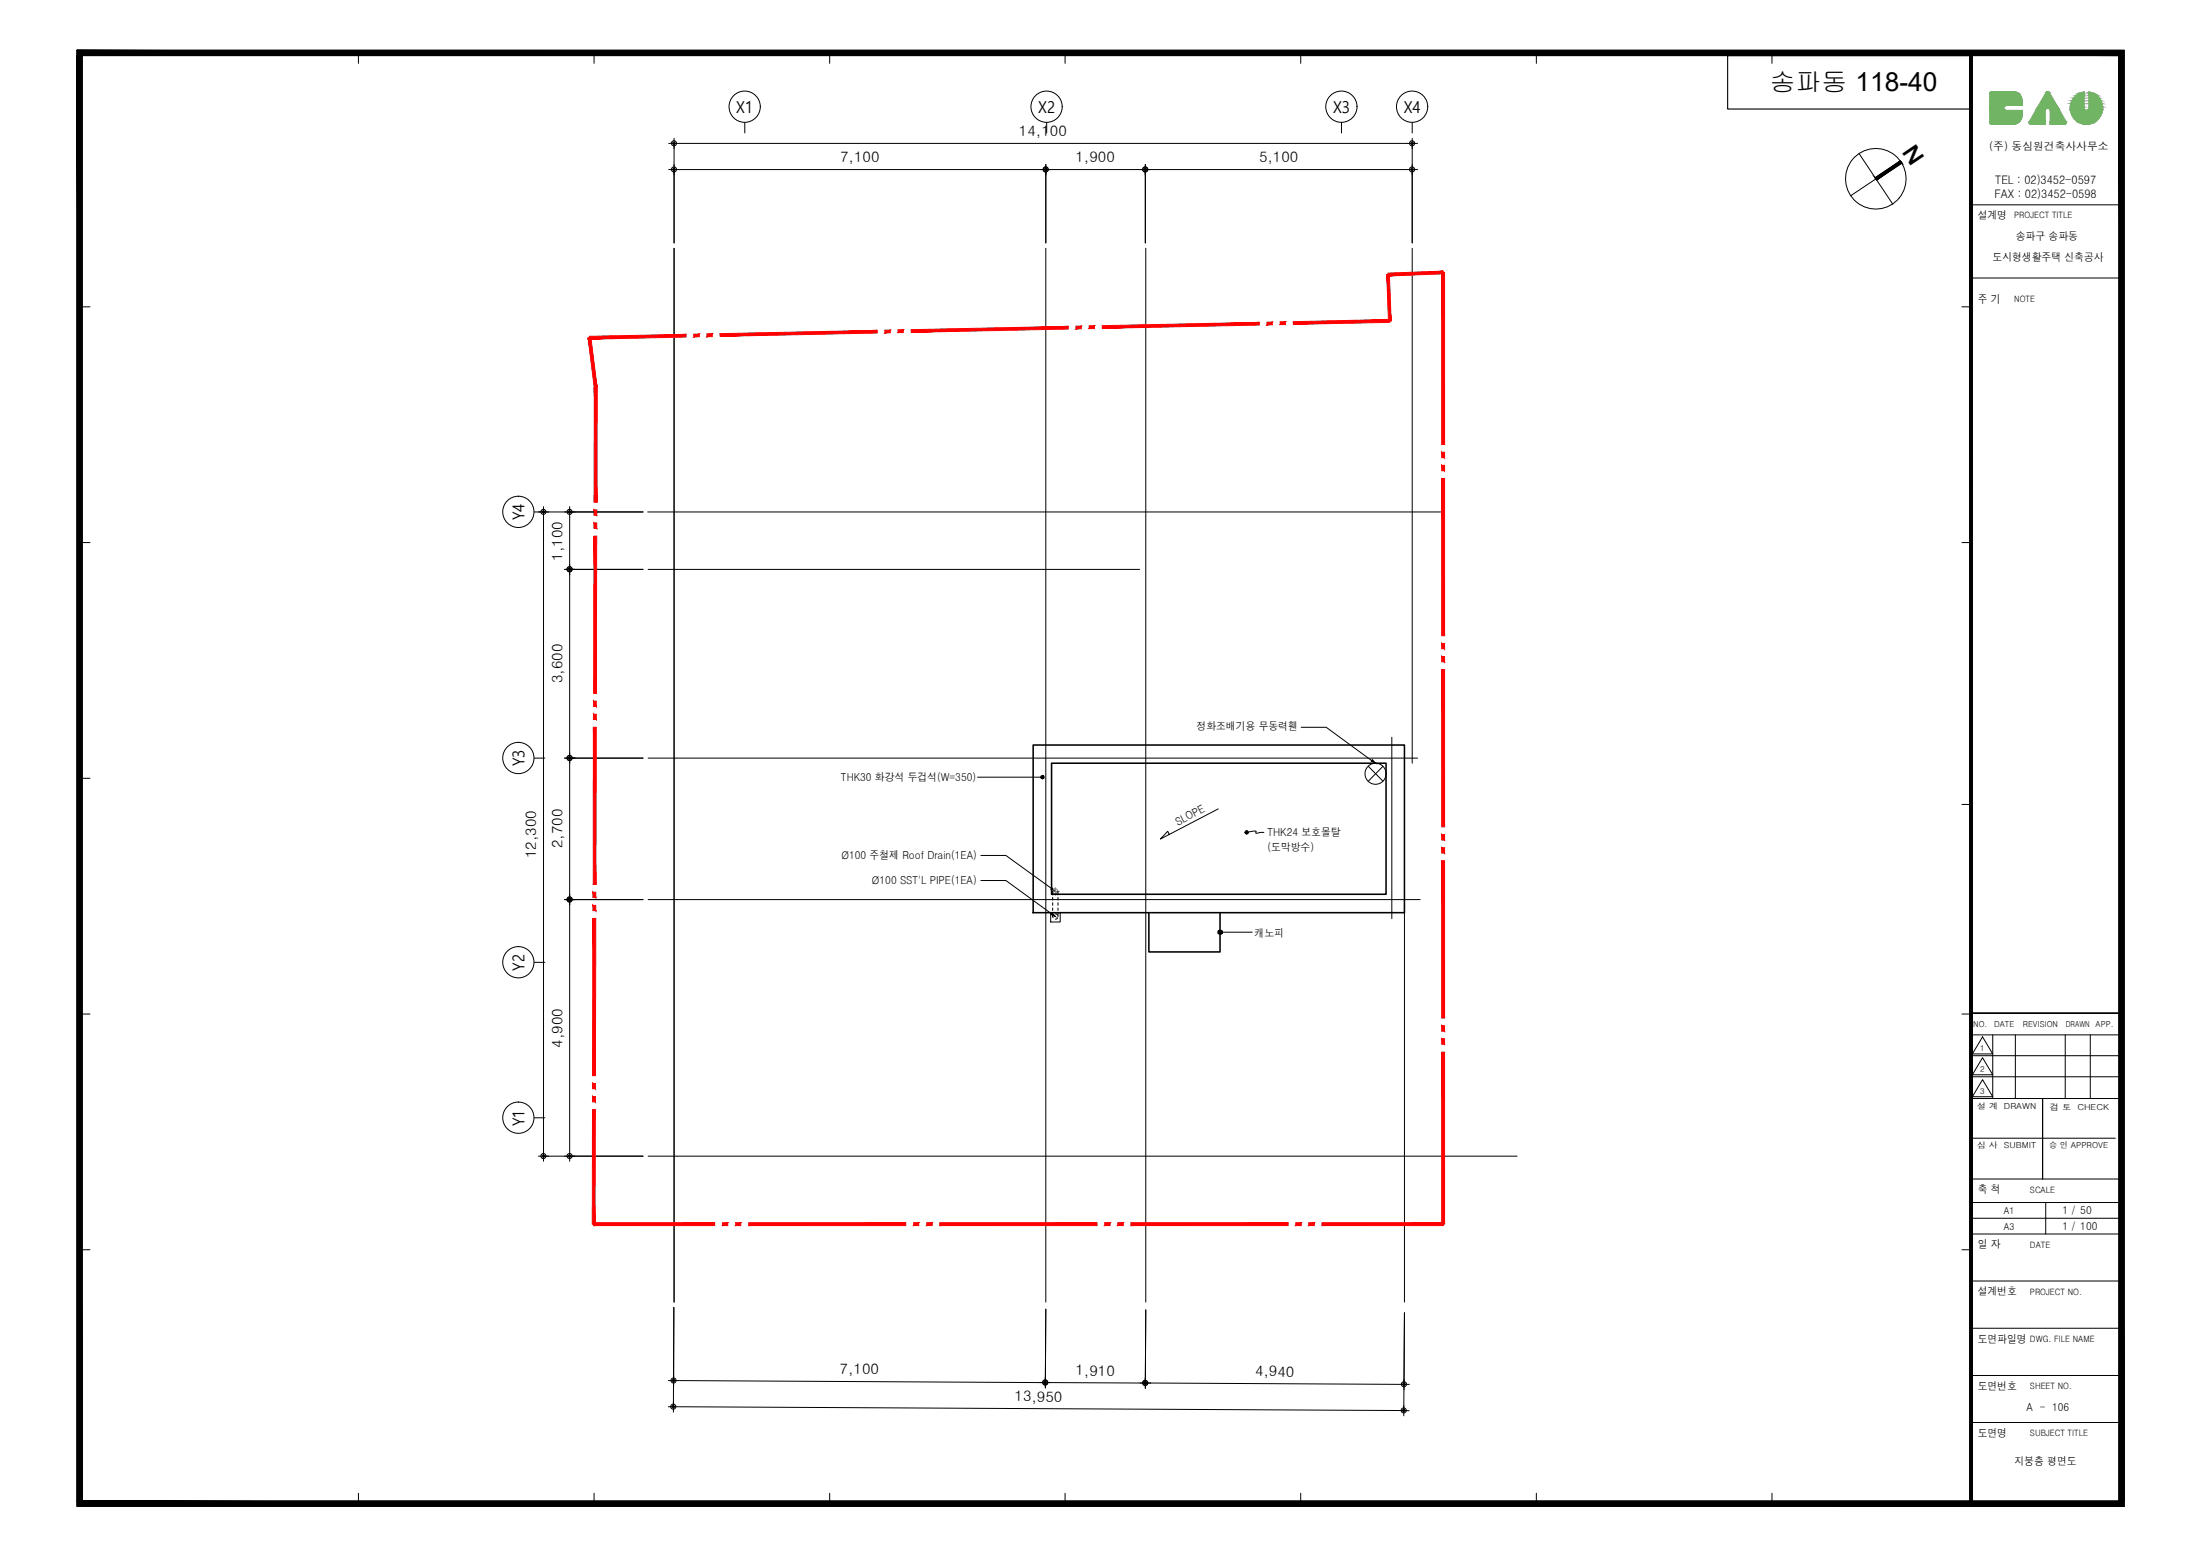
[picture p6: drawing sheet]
<svg xmlns="http://www.w3.org/2000/svg" width="420mm" height="297mm" viewBox="0 0 420 297" stroke-linecap="round" stroke-linejoin="round" font-family="sans-serif">
<!-- layer: 0 -->
<g fill="#000" stroke="#000" stroke-width=".19">
<path d="M358.3 34.1l4.6-3.3 .2 .1zM362.9 30.7l.2 .2zM358.5 34.3l4.5-3.3 .2 .1zM363 31l.2 .1z"/>
<path d="M358.1 33.9l.2 .2 4.6-3.3zM358.1 33.9l.2 .2z"/>
<path d="M358.3 34.1l.2 .2 4.5-3.3zM358.3 34.1l.2 .2z"/>
</g>
<g fill="none" stroke="#000" stroke-width=".19">
<path d="M355 29.3l6.5 9.7M362.9 30.7l-4.8 3.2M363.1 30.9l-9.7 6.5M363.2 31.1l-4.8 3.3M232.7 154.4l-11.1 5.8 1.4-1.5 .3 .6M233 178h6.1"/>
<circle cx="358.2" cy="34.1" r="5.8"/>
</g>
<!-- layer: -00 NOTE -->
<path d="M329.9 10.6h46.3v10.2h-46.3z" fill="none" stroke="#000" stroke-width=".21"/>
<g fill="none" stroke="#000" stroke-width=".19">
<path d="M14.7 9.6h391v278h-391zM15.2 10.1h390v276.9h-390zM15.7 10.6h360.5v275.9h-360.5zM68.5 10.6v1.5M113.5 10.6v1.5M158.5 10.6v1.5M203.4 10.6v1.5M248.4 10.6v1.5M293.4 10.6v1.5M338.4 10.6v1.5M376.7 10.6h28v275.9h-28zM376.7 39.1h28"/>
<path d="M15.7 58.6h1.5M374.7 58.6h1.5M376.7 53.1h28M15.7 103.6h1.5M374.7 103.6h1.5M15.7 148.6h1.5M374.7 153.6h1.5M15.7 193.6h1.5M374.7 193.6h1.5M15.7 238.6h1.5M374.7 238.6h1.5M376.7 235.6h28"/>
<path d="M376.7 232.6h28M376.7 229.6h28M376.7 225.1h28M390.7 229.6v6M376.7 253.6h28M376.7 244.5h28M376.7 271.6h28M376.7 262.6h28M68.5 285.1v1.4M113.5 285.1v1.4M158.5 285.1v1.4M203.4 285.1v1.4"/>
<path d="M248.4 285.1v1.4M293.4 285.1v1.4M338.4 285.1v1.4"/>
</g>
<g fill="#000" stroke="#000" stroke-width=".19">
<path d="M14.7 10.6l1 275.9v-275.9zM14.7 10.6l1 275.9h-1z"/>
<path d="M376.2 10.6l.5 275.9v-275.9zM376.2 10.6l.5 275.9h-.5z"/>
<path d="M14.7 9.6l391 1v-1zM14.7 9.6l391 1h-391z"/>
<path d="M404.7 10.6l1 275.9v-275.9zM404.7 10.6l1 275.9h-1z"/>
<path d="M14.7 286.5l391 1.1v-1.1zM14.7 286.5l391 1.1h-391z"/>
</g>
<g fill="none" stroke="#000" stroke-width=".19">
<path d="M376.3 193.4h28.4h-28.4M376.3 197.6h28.4M378.6 197.9l2 3.3h-3.9zM380.6 197.6v12.1M384.9 197.6v12.1M394.4 197.6v12.1M399.2 197.6v12.1M376.3 209.7h28.4M376.3 217.3h27.7M376.3 201.5h28.4M376.3 205.6h28.4M378.6 201.9l2 3.3h-3.9z"/>
<path d="M378.6 206.1l2 3.3h-3.9zM390.1 209.7v15.4v-15.4"/>
</g>
<!-- layer: 0 -->
<g fill="#71b464" stroke="#71b464" stroke-width=".19">
<path d="M380.5 17.5h4zM380.4 17.5h4.1z"/>
<path d="M391 17.5h.2zM390.9 17.5h.3z"/>
<path d="M380.4 17.5h4.3zM380.4 17.5h4.3zM380.4 17.5h4.3zM380.4 17.5h4.3z"/>
<path d="M390.9 17.5l.3 .1zM390.9 17.5l.3 .1z"/>
<path d="M380.4 17.5l4.5 .1zM380.3 17.6h4.6z"/>
<path d="M390.9 17.6h.4zM390.8 17.6h.5z"/>
<path d="M380.3 17.6h4.7zM380.2 17.6h4.8zM380.2 17.6h4.8zM380.2 17.6h4.8z"/>
<path d="M390.8 17.6h.6zM390.8 17.6h.6z"/>
<path d="M380.2 17.6l4.9 .1zM380.2 17.6l4.9 .1z"/>
<path d="M398.9 17.6l.6 .1zM398.9 17.6l.6 .1h-.6z"/>
<path d="M398 17.6v.1zM397.4 17.7l.6-.1v.1z"/>
<path d="M390.8 17.6l.6 .1zM390.7 17.7h.7z"/>
<path d="M380.2 17.7l5.1 .1zM380.2 17.7l5.1 .1h-5.2zM380.1 17.8h5.2zM380.1 17.8h5.2z"/>
<path d="M380.1 17.8h5.3zM380.1 17.8h5.3z"/>
<path d="M380 17.8l5.6 .1zM380 17.8l5.6 .1z"/>
<path d="M398.9 17.7l1.2 .2-.6-.2zM398.9 17.7l1.2 .2h-1.2z"/>
<path d="M397.4 17.7l.6 .2v-.2zM396.9 17.9l.5-.2 .6 .2z"/>
<path d="M380 17.9h5.6zM380 17.9h5.6z"/>
<path d="M380 17.9l5.7 .1zM380 17.9l5.7 .1z"/>
<path d="M380 18l5.8 .1-.1-.1zM380 18l5.8 .1h-5.8z"/>
<path d="M398.9 17.9l1.7 .4-.5-.4zM398.9 17.9l1.7 .4h-1.7z"/>
<path d="M396.9 17.9l1.1 .4v-.4zM396.4 18.3l.5-.4 1.1 .4z"/>
<path d="M380 18.1l6 .3-.2-.3zM380 18.1l6 .3h-6z"/>
<path d="M380 18.4l6.1 .3-.1-.3zM380 18.4l6.1 .3h-6.1z"/>
<path d="M398.9 18.3l2 .4-.3-.4zM398.9 18.3l2 .4h-2z"/>
<path d="M396.4 18.3l1.6 .4v-.4zM396.4 18.3l1.6 .4h-2z"/>
<path d="M380 18.7l6.2 .3-.1-.3zM380 18.7l6.2 .3h-6.2z"/>
<path d="M398.9 18.7l2.4 .5-.4-.5zM398.9 18.7l2.4 .5h-2.4z"/>
<path d="M396 18.7l2 .5v-.5zM396 18.7l2 .5h-2.4z"/>
<path d="M380 19l6.2 .4v-.4zM380 19l6.2 .4h-6.2z"/>
<path d="M398.9 19.2l2.6 .6-.2-.6zM398.9 19.2l2.6 .6h-2.6z"/>
<path d="M395.6 19.2l2.4 .6v-.6zM395.6 19.2l2.4 .6h-2.6z"/>
<path d="M380 19.4l6.2 .7v-.7zM380 19.4l6.2 .7h-6.2z"/>
<path d="M380 20.1h3.1zM380 20.1l3 .1z"/>
<path d="M380 20.2h2.9zM380 20.2h3z"/>
<path d="M380 20.2h2.9zM380 20.2h2.9z"/>
<path d="M380 20.2h2.9zM380 20.2l2.8 .1z"/>
<path d="M380 20.3h2.8zM380 20.3h2.8z"/>
<path d="M398.9 19.8l2.7 .6-.1-.6zM398.9 19.8l2.7 .6h-2.7z"/>
<path d="M395.4 19.8l2.6 .6v-.6zM395.4 19.8l2.6 .6h-2.6z"/>
<path d="M380 20.3h2.8zM380 20.3l2.7 .1z"/>
<path d="M380 20.4h2.7zM380 20.4l2.7 .1z"/>
<path d="M380 20.5h2.7zM380 20.5l2.7 .1z"/>
<path d="M398.9 20.4l2.7 .2v-.2zM398.9 20.4l2.7 .2h-2.7z"/>
<path d="M395.4 20.4l2.6 .2v-.2zM395.4 20.4l2.6 .2h-2.6z"/>
<path d="M390.7 17.7l2.4 2.9-1.7-2.9zM390.7 17.7l2.4 2.9h-4.1z"/>
<path d="M391.1 20.6h2zM391.1 20.6h2z"/>
<path d="M389 20.6h2zM389 20.6h1.9z"/>
<path d="M380 20.6h2.7zM380 20.6h2.7z"/>
<path d="M391.2 20.6l1.9 .1zM391.2 20.6l1.9 .1z"/>
<path d="M389 20.6h1.9zM389 20.6l1.9 .1z"/>
<path d="M398.9 20.6l2.7 .1zM398.9 20.6l2.7 .1z"/>
<path d="M395.4 20.6l2.6 .1zM395.4 20.6l2.6 .1z"/>
<path d="M391.3 20.7h1.8zM391.3 20.7h1.8z"/>
<path d="M389 20.7h1.9zM389 20.7h1.8z"/>
<path d="M380 20.6l2.7 .1zM380 20.6l2.7 .1z"/>
<path d="M391.4 20.7l1.8 .1zM391.4 20.7l1.8 .1z"/>
<path d="M389 20.7h1.8zM389 20.7l1.7 .1z"/>
<path d="M398.9 20.7l2.7 .1zM398.9 20.7l2.7 .1z"/>
<path d="M395.4 20.7l2.6 .1zM395.4 20.7l2.6 .1z"/>
<path d="M380 20.7l2.7 .1zM380 20.7l2.7 .1z"/>
<path d="M391.4 20.8l1.8 .1zM391.4 20.8l1.8 .1z"/>
<path d="M389 20.8h1.7zM389 20.8l1.7 .1z"/>
<path d="M398.9 20.8l2.7 .1zM398.9 20.8l2.7 .1z"/>
<path d="M395.4 20.8l2.7 .1zM395.4 20.8l2.7 .1z"/>
<path d="M380 20.8l2.8 .1zM380 20.8l2.8 .1z"/>
<path d="M391.5 20.9h1.8zM391.5 20.9h1.8z"/>
<path d="M388.9 20.9h1.8zM388.9 20.9h1.8z"/>
<path d="M398.9 20.9h2.7zM398.9 20.9h2.7z"/>
<path d="M395.4 20.9h2.7zM395.4 20.9h2.7z"/>
<path d="M380 20.9l2.8 .1zM380 20.9l2.8 .1z"/>
<path d="M398.8 20.9l2.8 .1zM398.7 21h2.9z"/>
<path d="M395.4 20.9l2.8 .1zM395.4 20.9l2.8 .1z"/>
<path d="M391.5 20.9l1.8 .1zM391.5 20.9l1.8 .1z"/>
<path d="M388.9 20.9h1.8zM388.9 20.9l1.7 .1z"/>
<path d="M398.7 21h2.9zM398.7 21h2.9z"/>
<path d="M395.4 21h2.8zM395.4 21h2.8z"/>
<path d="M380 21h2.9zM380 21h2.9z"/>
<path d="M398.7 21h2.9zM398.7 21h2.9z"/>
<path d="M395.4 21h2.9zM395.4 21h2.9z"/>
<path d="M380 21l2.9 .1zM380 21l2.9 .1z"/>
<path d="M398.7 21h2.9zM398.6 21.1h2.9z"/>
<path d="M395.4 21l3 .1zM395.4 21l3 .1z"/>
<path d="M380 21.1h3zM380 21.1h3z"/>
<path d="M398.6 21.1h2.9zM398.5 21.1h3z"/>
<path d="M395.4 21.1h3zM395.4 21.1h3z"/>
<path d="M391.5 21l1.9 .1zM391.5 21l1.9 .1z"/>
<path d="M388.8 21l1.8 .1zM388.8 21l1.8 .1z"/>
<path d="M380 21.1h3.1zM380 21.1h3.1z"/>
<path d="M395.4 21.1l6 .5 .1-.5zM395.4 21.1l6 .5h-5.9z"/>
<path d="M380 21.1l6.2 .8v-.8zM380 21.1l6.2 .8h-6.2z"/>
<path d="M395.5 21.6l5.7 .5 .2-.5zM395.5 21.6l5.7 .5h-5.5z"/>
<path d="M380 21.9l6.2 .3v-.3zM380 21.9l6.2 .3h-6.2z"/>
<path d="M380 22.2l6.1 .3 .1-.3zM380 22.2l6.1 .3h-6.1z"/>
<path d="M395.7 22.1l5.2 .5 .3-.5zM395.7 22.1l5.2 .5h-4.8z"/>
<path d="M380 22.5l6 .3 .1-.3zM380 22.5l6 .3h-6z"/>
<path d="M396.1 22.6l4.3 .5 .5-.5zM396.1 22.6l4.3 .5h-3.9z"/>
<path d="M380 22.8l5.8 .3 .2-.3zM380 22.8l5.8 .3h-5.8z"/>
<path d="M391.5 21.1l3 2-1.1-2zM391.5 21.1l3 2h-3z"/>
<path d="M388.8 21.1l1.8 2v-2zM388.8 21.1l1.8 2h-3z"/>
<path d="M391.5 23.1l3.1 .1zM391.5 23.1l3.1 .1z"/>
<path d="M387.6 23.1l3 .1zM387.6 23.1l3 .1z"/>
<path d="M380 23.1l5.7 .1 .1-.1zM380 23.1l5.7 .1h-5.7z"/>
<path d="M391.5 23.2l3.1 .1zM391.5 23.2l3.1 .1z"/>
<path d="M387.6 23.2l3 .1zM387.6 23.2l3 .1z"/>
<path d="M380 23.2h5.7zM380 23.2l5.6 .1z"/>
<path d="M380 23.3h5.6zM380 23.3l5.5 .1z"/>
<path d="M391.5 23.3l3.1 .1zM391.5 23.3l3.1 .1z"/>
<path d="M387.5 23.3l3.1 .1zM387.5 23.3l3.1 .1z"/>
<path d="M396.5 23.1l3.4 .3 .5-.3zM396.5 23.1l3.4 .3h-2.9z"/>
<path d="M380 23.4h5.5zM380 23.4h5.4z"/>
<path d="M391.5 23.4h3.1zM391.5 23.4h3.1z"/>
<path d="M387.5 23.4h3.1zM387.5 23.4h3.1z"/>
<path d="M380.1 23.4h5.3zM380.1 23.4l5.2 .1z"/>
<path d="M391.5 23.4l3.1 .1zM391.5 23.4l3.1 .1z"/>
<path d="M387.6 23.4l3 .1zM387.6 23.4l3 .1z"/>
<path d="M380.1 23.5h5.2zM380.1 23.5h5.2z"/>
<path d="M391.5 23.5h3.1zM391.5 23.5l3 .1z"/>
<path d="M387.6 23.5l3 .1zM387.6 23.5l3 .1z"/>
<path d="M380.1 23.5h5.2zM380.1 23.5l5 .1z"/>
<path d="M397 23.4l2.4 .2 .5-.2zM397 23.4l2.4 .2h-1.8z"/>
<path d="M380.2 23.6h4.9zM380.2 23.6h4.8z"/>
<path d="M391.5 23.6h3zM391.5 23.6h3z"/>
<path d="M387.6 23.6h3zM387.6 23.6h3z"/>
<path d="M380.2 23.6h4.8zM380.2 23.6l4.7 .1z"/>
<path d="M391.5 23.6h3zM391.5 23.6l2.9 .1z"/>
<path d="M387.6 23.6l3 .1zM387.6 23.6l3 .1z"/>
<path d="M380.2 23.7h4.7zM380.2 23.7h4.5z"/>
<path d="M391.5 23.7h2.9zM391.5 23.7h2.9z"/>
<path d="M387.7 23.7h2.9zM387.7 23.7h2.9z"/>
<path d="M380.3 23.7h4.4zM380.3 23.7h4.4z"/>
<path d="M397.6 23.6l1.2 .1 .6-.1zM397.6 23.6l1.2 .1z"/>
<path d="M380.4 23.7h4.3zM380.4 23.7h4.1z"/>
<path d="M391.5 23.7h2.9zM391.5 23.7h2.8z"/>
<path d="M387.8 23.7h2.8zM387.8 23.7h2.8z"/>
<path d="M391.5 23.7h2.7zM391.5 23.7h2.8z"/>
<path d="M387.9 23.7h2.7zM387.9 23.7h2.7z"/>
<path d="M380.4 23.7h4.1zM380.4 23.7h4z"/>
</g>
<!-- layer: LEADER -->
<path d="M262.1 145l.6 .7-.8-.4zM200.9 169.5l.6 .7-.8-.4zM200.9 174.3l.6 .6-.8-.3z" fill="#000" stroke="#000" stroke-width=".19"/>
<path d="M248.5 138.8h4.8l8.7 6.4M187.3 163.3h4.8l8.7 6.3M187.3 168.1h4.8l8.7 6.3" fill="none" stroke="#000" stroke-width=".19"/>
<g fill="none" stroke="#808080" stroke-width=".19">
<path d="M200.8 170.2h1.5M201.5 169.4v1.5"/>
<circle cx="201.5" cy="170.1" r=".49"/>
</g>
<!-- layer: ST -->
<g fill="none" stroke="#000" stroke-width=".19">
<path d="M200.7 174.2h1.8v1.8h-1.8zM201 170.2v.6M201 171.3v.5M201 172.3v.5M201 173.3v.5M201 174.3v.7M201.1 174.7v.5M201.5 174.4l.5 .3M202 175.2l-.1 .2-.4 .1M202.1 170.2v.6M202.1 171.3v.5M202.1 172.3v.5"/>
<path d="M202.1 173.3v.5M202.1 174.3v.7"/>
</g>
<!-- layer:   -->
<g fill="#000" stroke="#000" stroke-width=".19">
<path d="M198.9 148.2l-.1 .2h.3zM198.8 148.4h.3l-.2 .2zM198.9 148.6l.2 .1v-.3z"/>
<path d="M199.1 148.4v.3l.2-.1zM199.1 148.4h.3l-.1 .2z"/>
<path d="M199.3 148.2l-.2 .2h.3zM199.1 148.1l.2 .1-.2 .2zM198.9 148.2l.2 .2v-.3z"/>
<path d="M237.9 158.7l-.1 .2h.3zM237.8 158.9h.3l-.2 .2zM238.1 158.9l-.2 .2 .2 .1z"/>
<path d="M238.1 158.9v.3l.2-.1zM238.1 158.9h.3l-.1 .2z"/>
<path d="M238.1 158.9h.3l-.1-.2zM238.1 158.6l.2 .1-.2 .2zM237.9 158.7l.2 .2v-.3z"/>
<path d="M232.6 178l.1 .2 .3-.2zM232.7 178.2l.3-.2-.2 .3zM233 178l-.2 .3 .2 .1z"/>
<path d="M233 178v.4l.2-.1zM233 178l.4 .2-.2 .1zM233 178l.4 .2v-.2z"/>
<path d="M232.8 177.6l.2 .4v-.4zM232.7 177.7l.1-.1 .2 .4zM232.7 177.7l-.1 .3h.4z"/>
<path d="M233 178h.4v-.3zM233.2 177.6l.2 .1-.4 .3zM233 177.6v.4l.2-.4z"/>
</g>
<g fill="none" stroke="#000" stroke-width=".19">
<path d="M186.7 148.4h12.4M238.1 158.9l1.3-.2h.5v.4l1.5-.2M261.3 146.3l2.8 2.8M264.1 146.3l-2.8 2.8"/>
<circle cx="262.7" cy="147.7" r="2.01"/>
</g>
<!-- layer: CEN -->
<path d="M128.7 47.4v201.2M199.7 47.4v201.2M218.8 47.4v201.2M269.7 47.4v98.3M123.7 97.7h151.4M123.8 108.7h93.8M123.8 144.7h146.9M265.8 140.7v34.7M123.8 171.7h147.4M268.2 171.7v76.9M123.8 220.7h165.9" fill="none" stroke="#000" stroke-width=".19"/>
<!-- layer: DIM -->
<g fill="none" stroke="#000" stroke-width=".19">
<path d="M127.7 32.4h92M127.7 27.4h143M128.7 26.4v20M199.7 31.4v15M217.7 32.4h2M218.7 31.4v15M219.7 32.4h51M269.7 26.4v20M102.8 97.7h20M103.8 96.7v125M108.8 96.7v13M107.8 108.7h15"/>
<path d="M108.8 109.7v36M108.8 107.7v2M107.8 144.7h15M108.8 143.7v78M107.8 171.7h15M102.8 220.7h20M199.7 249.9l-.1 14M218.8 250l-.1 14M268.2 250.6l-.1 18.7M127.6 263.6l92.2 .4M127.6 268.5l141.5 .8M128.6 267.6v2"/>
<path d="M128.7 264.6v-15l-.1 18.9M199.6 262.9v2.1M217.7 264h2.1M218.7 263v2M219.8 264l49.4 .3M268.1 268.3v2M268.1 263.3v2"/>
<circle cx="128.7" cy="27.4" r=".23"/>
<circle cx="128.7" cy="32.3" r=".23"/>
<circle cx="128.7" cy="32.3" r=".49"/>
<circle cx="128.7" cy="27.4" r=".49"/>
<circle cx="199.7" cy="32.3" r=".49"/>
<circle cx="199.7" cy="32.3" r=".23"/>
<circle cx="218.7" cy="32.3" r=".49"/>
<circle cx="218.7" cy="32.3" r=".23"/>
<circle cx="269.7" cy="27.4" r=".49"/>
<circle cx="269.7" cy="32.3" r=".49"/>
<circle cx="269.7" cy="27.4" r=".23"/>
<circle cx="269.7" cy="32.3" r=".23"/>
<circle cx="103.8" cy="97.7" r=".49"/>
<circle cx="103.8" cy="97.7" r=".23"/>
<circle cx="108.8" cy="97.7" r=".49"/>
<circle cx="108.8" cy="97.7" r=".23"/>
<circle cx="108.8" cy="108.7" r=".49"/>
<circle cx="108.8" cy="108.7" r=".23"/>
<circle cx="108.8" cy="144.7" r=".49"/>
<circle cx="108.8" cy="144.7" r=".23"/>
<circle cx="108.8" cy="171.7" r=".49"/>
<circle cx="108.8" cy="171.7" r=".23"/>
<circle cx="103.8" cy="220.7" r=".23"/>
<circle cx="103.8" cy="220.7" r=".49"/>
<circle cx="108.8" cy="220.7" r=".23"/>
<circle cx="108.8" cy="220.7" r=".49"/>
<circle cx="128.6" cy="268.5" r=".23"/>
<circle cx="128.6" cy="268.5" r=".49"/>
<circle cx="128.6" cy="263.5" r=".23"/>
<circle cx="128.6" cy="263.5" r=".49"/>
<circle cx="199.6" cy="263.9" r=".49"/>
<circle cx="199.6" cy="263.9" r=".23"/>
<circle cx="218.7" cy="264" r=".49"/>
<circle cx="218.7" cy="264" r=".23"/>
<circle cx="268.1" cy="269.2" r=".49"/>
<circle cx="268.1" cy="269.2" r=".23"/>
<circle cx="268.1" cy="264.3" r=".49"/>
<circle cx="268.1" cy="264.3" r=".23"/>
</g>
<!-- layer: A_SYM_BUBBLE -->
<g fill="none" stroke="#000" stroke-width=".19">
<path d="M142.2 23.4v2M199.9 23.4v2M256.2 23.4v2M269.7 23.4v2M102 97.7h2.1M102 144.7h2.1M102 183.7h2.1M102 213.4h2.1"/>
<circle cx="142.2" cy="20.4" r="2.98"/>
<circle cx="199.9" cy="20.4" r="2.98"/>
<circle cx="256.2" cy="20.4" r="2.98"/>
<circle cx="269.7" cy="20.4" r="2.98"/>
<circle cx="99" cy="97.7" r="2.98"/>
<circle cx="99" cy="144.7" r="2.98"/>
<circle cx="99" cy="183.7" r="2.98"/>
<circle cx="99" cy="213.4" r="2.98"/>
</g>
<!-- layer: CON -->
<path d="M197.3 142.2h70.9v32h-70.9zM200.8 145.7h63.9v25h-63.9z" fill="none" stroke="#000" stroke-width=".3"/>
<!-- layer: A_SITE -->
<g fill="#f00" stroke="#f00" stroke-width=".19">
<path d="M113.5 74l.5 21.9v-21.9zM113.5 74l.5 21.9h-.5z"/>
<path d="M113.5 97.4l.5 1v-1zM113.5 97.4l.5 1h-.5z"/>
<path d="M113.5 99.9l.5 1v-1zM113.5 99.9l.5 1h-.5z"/>
<path d="M113.5 102.3l.4 30.1 .1-30.1zM113.5 102.3l.4 30.1h-.5z"/>
<path d="M113.4 133.8l.5 1.1v-1.1zM113.4 133.8l.5 1.1h-.5z"/>
<path d="M113.4 136.3l.5 1.1v-1.1zM113.4 136.3l.5 1.1h-.6z"/>
<path d="M113.3 138.8l.5 30.1 .1-30.1zM113.3 138.8l.5 30.1h-.5z"/>
<path d="M113.2 170.3l.6 1.1v-1.1zM113.2 170.3l.6 1.1h-.6z"/>
<path d="M113.2 172.8l.6 1v-1zM113.2 172.8l.6 1h-.6z"/>
<path d="M113.2 175.3l.5 30 .1-30zM113.2 175.3l.5 30h-.5z"/>
<path d="M113.2 206.8l.5 1v-1zM113.2 206.8l.5 1h-.5z"/>
<path d="M113.2 209.3l.5 1v-1zM113.2 209.3l.5 1h-.5z"/>
<path d="M113.2 211.8l.4 21.9 .1-21.9zM113.2 211.8l.4 21.9h-.5z"/>
<path d="M113.4 233.4v.6l23.1-.6zM113.4 234l23.1-.6v.6z"/>
<path d="M138 233.4v.6l1-.6zM138 234l1-.6v.6z"/>
<path d="M140.5 233.4v.6l1-.6zM140.5 234l1-.6v.6z"/>
<path d="M143 233.4v.6l30-.6zM143 234l30-.6v.6z"/>
<path d="M174.5 233.4v.6l1-.6zM174.5 234l1-.6v.6z"/>
<path d="M177 233.4v.6l1-.6zM177 234l1-.6v.6z"/>
<path d="M179.5 233.4v.6l30-.6zM179.5 234l30-.6v.6z"/>
<path d="M211 233.4v.6l1-.6zM211 234l1-.6v.6z"/>
<path d="M213.5 233.4v.6l1-.6zM213.5 234l1-.6v.6z"/>
<path d="M216 233.4v.6l30-.6zM216 234l30-.6v.6z"/>
<path d="M247.5 233.4v.6l1-.6zM247.5 234l1-.6v.6z"/>
<path d="M250 233.4v.6l1-.6zM250 234l1-.6v.6z"/>
<path d="M252.5 233.4v.6l23.1-.6zM252.5 234l23.1-.6v.6z"/>
<path d="M275.3 200.9v32.8h.6zM275.3 200.9h.6v32.8z"/>
<path d="M275.3 198.3v1h.6zM275.3 198.3h.6v1z"/>
<path d="M275.3 195.8v1h.6zM275.3 195.8h.6v1z"/>
<path d="M275.3 164.3v30h.6zM275.3 164.3h.6v30z"/>
<path d="M275.3 161.8v1h.6zM275.3 161.8h.6v1z"/>
<path d="M275.3 159.3v1h.6zM275.3 159.3h.6v1z"/>
<path d="M275.3 127.8v30h.6zM275.3 127.8h.6v30z"/>
<path d="M275.3 125.3v1.1h.6zM275.3 125.3h.6v1.1z"/>
<path d="M275.3 122.8v1.1h.6zM275.3 122.8h.6v1.1z"/>
<path d="M275.3 91.3v30.1h.6zM275.3 91.3h.6v30.1z"/>
<path d="M275.3 88.8v1.1h.6zM275.3 88.8h.6v1.1z"/>
<path d="M275.3 86.3v1.1h.6zM275.3 86.3h.6v1.1z"/>
<path d="M275.3 52v32.9h.6zM275.3 52h.6v32.9z"/>
<path d="M265.1 52.7l10.5-.4v-.5zM265.1 52.1l10.5-.3-10.5 .9z"/>
<path d="M264.8 52.4l.9 8.9-.4-8.9zM264.8 52.4l.9 8.9h-.5z"/>
<path d="M247 61.9l18.4-.4v-.5zM247 61.4l18.4-.4-18.4 .9z"/>
<path d="M244.5 62h1v-.6zM244.5 61.5l1-.1-1 .6z"/>
<path d="M242 62h1v-.5zM242 61.5h1l-1 .5z"/>
<path d="M210.5 62.7l30-.7v-.5zM210.5 62.2l30-.7-30 1.2z"/>
<path d="M208 62.7h1v-.5zM208 62.2h1l-1 .5z"/>
<path d="M205.5 62.8h1v-.5zM205.5 62.3h1l-1 .5z"/>
<path d="M174 63.4l30-.6v-.5zM174 62.9l30-.6-30 1.1z"/>
<path d="M171.5 63.5h1v-.6zM171.5 63l1-.1-1 .6z"/>
<path d="M169 63.6l1-.1v-.5zM169 63h1l-1 .6z"/>
<path d="M137.5 64.2l30-.6v-.5zM137.5 63.7l30-.6-30 1.1z"/>
<path d="M135 64.3l1-.1v-.5zM135 63.7h1l-1 .6z"/>
<path d="M132.5 64.3h1v-.5zM132.5 63.8h1l-1 .5z"/>
<path d="M112.6 64.8l18.4-.5v-.5zM112.6 64.2l18.4-.4-18.4 1z"/>
<path d="M112.3 64.5l1.7 9.5-1.1-9.5zM112.3 64.5l1.7 9.5-.5 .1z"/>
</g>
<path d="M275.3 52h.6M112.6 64.2v.6M113.1 233.7h.5M275.6 233.4v.6" fill="none" stroke="#f00" stroke-width=".19"/>
<!-- layer: C -->
<path d="M219.4 174.2v7.5h13.6v-7.5" fill="none" stroke="#000" stroke-width=".3"/>
<text font-size="4.9" x="338" y="17.4">송파동 118-40</text>
<text font-size="4.4" x="363.1" y="28.9" transform="rotate(56 363.1 28.9)">N</text>
<g font-size="3.1">
<text x="140.6" y="21.5">X1</text>
<text x="198.3" y="21.5">X2</text>
<text x="254.6" y="21.5">X3</text>
<text x="268.1" y="21.5">X4</text>
<text x="100.2" y="99.3" transform="rotate(-90 100.2 99.3)">Y4</text>
<text x="100.2" y="146.3" transform="rotate(-90 100.2 146.3)">Y3</text>
<text x="100.2" y="185.3" transform="rotate(-90 100.2 185.3)">Y2</text>
<text x="100.2" y="215" transform="rotate(-90 100.2 215)">Y1</text>
</g>
<g font-size="2.8">
<text x="194.6" y="26">14,100</text>
<text x="160.4" y="31">7,100</text>
<text x="205.4" y="31">1,900</text>
<text x="240.5" y="31">5,100</text>
<text x="107.4" y="107" transform="rotate(-90 107.4 107)">1,100</text>
<text x="107.4" y="130.5" transform="rotate(-90 107.4 130.5)">3,600</text>
<text x="107.4" y="162" transform="rotate(-90 107.4 162)">2,700</text>
<text x="102.4" y="163.8" transform="rotate(-90 102.4 163.8)">12,300</text>
<text x="107.4" y="200" transform="rotate(-90 107.4 200)">4,900</text>
<text x="160.4" y="262.3">7,100</text>
<text x="205.4" y="262.6">1,910</text>
<text x="239.7" y="262.7">4,940</text>
<text x="193.8" y="267.5">13,950</text>
</g>
<g font-size="2.2">
<text x="381" y="35.1">TEL : 02)3452-0597</text>
<text x="380.9" y="37.9">FAX : 02)3452-0598</text>
</g>
<g font-size="2.1">
<text x="379.9" y="28.6">(주) 동심원건축사사무소</text>
<text x="377.7" y="41.9">설계명</text>
<text x="385" y="45.8">송파구 송파동</text>
<text x="380.5" y="49.9">도시형생활주택 신축공사</text>
<text x="377.7" y="57.9">주 기</text>
<text x="228.5" y="139.4">정화조배기용 무동력휀</text>
<text x="160.6" y="149">THK30 화강석 두겁석(W=350)</text>
<text x="224.9" y="157.6" transform="rotate(-27 224.9 157.6)">SLOPE</text>
<text x="242.1" y="159.7">THK24 보호몰탈</text>
<text x="160.7" y="163.9">Ø100 주철제 Roof Drain(1EA)</text>
<text x="242.1" y="162.4">(도막방수)</text>
<text x="166.5" y="168.7">Ø100 SST'L PIPE(1EA)</text>
<text x="239.6" y="178.8">캐노피</text>
<text x="377.7" y="227.8">축 척</text>
<text x="393.9" y="231.8">1 / 50</text>
<text x="377.7" y="238.3">일 자</text>
<text x="393.9" y="234.8">1 / 100</text>
<text x="377.7" y="247.3">설계번호</text>
<text x="377.7" y="256.3">도면파일명</text>
<text x="377.7" y="265.3">도면번호</text>
<text x="387.1" y="269.3">A - 106</text>
<text x="377.7" y="274.3">도면명</text>
<text x="384.7" y="279.6">지붕층 평면도</text>
</g>
<g font-size="1.8">
<text x="382.7" y="231.7">A1</text>
<text x="382.7" y="234.7">A3</text>
</g>
<g font-size="1.7">
<text x="384.7" y="41.7">PROJECT TITLE</text>
<text x="384.7" y="57.7">NOTE</text>
<text x="387.7" y="227.7">SCALE</text>
<text x="387.7" y="238.2">DATE</text>
<text x="387.7" y="247.2">PROJECT NO.</text>
<text x="387.7" y="256.1">DWG. FILE NAME</text>
<text x="387.7" y="265.2">SHEET NO.</text>
<text x="387.7" y="274.2">SUBJECT TITLE</text>
</g>
<g font-size="1.6">
<text x="376.9" y="196">NO.</text>
<text x="380.8" y="196">DATE</text>
<text x="386.3" y="196">REVISION</text>
<text x="394.5" y="196">DRAWN APP.</text>
<text x="378.2" y="200.6">1</text>
<text x="378.2" y="204.7">2</text>
<text x="378.2" y="208.8">3</text>
<text x="377.6" y="211.8">설 계</text>
<text x="382.7" y="211.8">DRAWN</text>
<text x="391.5" y="211.9">검 토</text>
<text x="396.8" y="211.9">CHECK</text>
<text x="377.6" y="219.2">심 사</text>
<text x="382.7" y="219.2">SUBMIT</text>
<text x="391.3" y="219.1">승 인 APPROVE</text>
</g>
</svg>
